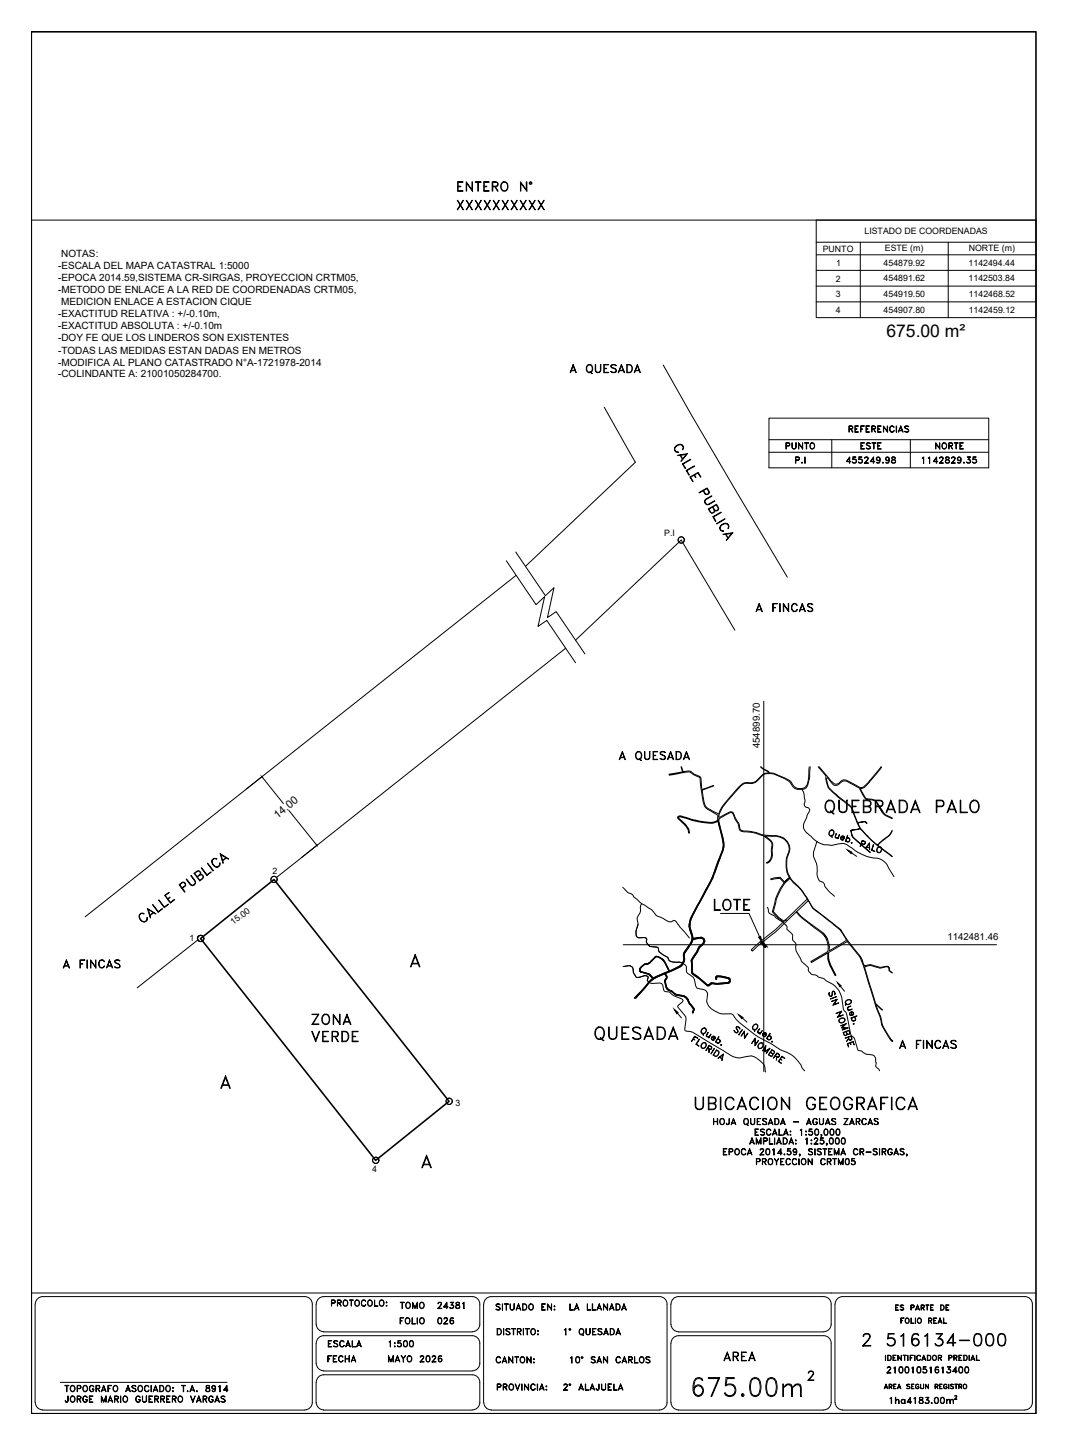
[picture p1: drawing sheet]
<svg xmlns="http://www.w3.org/2000/svg" width="340mm" height="460mm" viewBox="0 0 340 460" stroke-linecap="round" stroke-linejoin="round" font-family="sans-serif">
<!-- layer: LP -->
<path d="M211.2 116.2l8.9 15.8 30.6 51.7M192.4 129.6l9.9 17.6-35 33.1M164.3 183.2l-137.2 108.7M180.1 206.3l-92.1 73.1M234 200.6l-17.1-28.7-33.6 31.9M63 299.2l-19.3 15.3" fill="none" stroke="#000" stroke-width=".32"/>
<!-- layer: Calles -->
<g fill="none" stroke="#000" stroke-width=".32">
<circle cx="216.9" cy="171.9" r="1"/>
<circle cx="216.9" cy="171.9" r=".98"/>
<circle cx="63.9" cy="298.8" r="1"/>
<circle cx="63.9" cy="298.8" r=".98"/>
</g>
<!-- layer: MACHOTE$0$4 -->
<path d="M10 70.1h319.9M10 411.6h319.9" fill="none" stroke="#000" stroke-width=".32"/>
<path d="M10 10.1h319.9v440h-319.9z" fill="none" stroke="#000" stroke-width=".51"/>
<!-- layer: TEX -->
<g fill="none" stroke="#000" stroke-width=".32">
<path d="M158.3 422.9h.7a1.11 1.11 0 0 1 .7 1.1 1.11 1.11 0 0 1-.7 1h-.7zM158.4 423.1a.97 .97 0 0 1 1.1 .5 .97 .97 0 0 1-.2 1.2h-.9zM160.3 422.9l.1 2.1zM161.1 423.3a.81 .81 0 0 1 1.3 0l-.5-.2-.7 .2 .1 .3 1 .6 .1 .5-.2 .1a.81 .81 0 0 1-1.1-.1l.4 .1 .8-.1-.1-.5-1-.6zM162.9 422.9l1.2 .2zM163.4 423.1v1.9l.2-1.9M164.8 423.9l.9-.1 .2-.5-.4-.2h-.7l-.1 1.9v-2.1l1.2 .2v.7l-1.1 .2M165.3 424l.6 1-.5-1M166.6 422.9l.1 2.1zM167.3 422.9l1.2 .2zM167.8 423.1v1.9l.2-1.9M169.2 423.3l.2-.2a.92 .92 0 0 1 1.1 .9 .92 .92 0 0 1-1.1 .8l-.4-.6z"/>
<path d="M169.4 423.1a.86 .86 0 0 1 1.1 .9 .86 .86 0 0 1-1.1 .8l-.3-.6zM171.2 423.7l.3 .1zM171.3 423.7l.1 .1zM171.3 424.7l.1 .3zM171.3 424.8h.1M179.7 423.3l.5-.4v2.1l-.1-1.9zM184.6 423.3l.4-.4a.97 .97 0 0 1 1 1.1 .97 .97 0 0 1-1.2 .8l-.4-.6zM184.8 423.1h.2a.87 .87 0 0 1 .8 1 .87 .87 0 0 1-1 .7l-.3-.6zM185.2 424.7l.6 .5zM186.6 422.9l.2 1.8 .3 .1h.5l.2-.4 .1-1.5v1.5l-.3 .4-.5 .2-.4-.3zM188.7 422.9h1.1l-1 .2v1.7l1 .2h-1.1zM188.8 423.9h.6l-.6 .1"/>
<path d="M190.6 423.1a.81 .81 0 0 1 1.1 .2l-.4-.2-.8 .2 .1 .3 1 .6 .1 .5a.81 .81 0 0 1-1.3 0l.5 .1 .7-.1-.1-.6-1-.5-.1-.3zM192.4 424.5h1.1M192.5 424.4h.9M193 422.9l.7 2.1-.7-1.7-.8 1.7zM194.3 422.9a1.09 1.09 0 0 1 1.3 .6 1.09 1.09 0 0 1-.3 1.3l-1 .2zM194.4 423.1h.5a.96 .96 0 0 1 .7 .9 .96 .96 0 0 1-.7 .8h-.5zM196.3 424.5h1.1M196.4 424.4h1M196.9 422.9l.7 2.1-.7-1.7-.8 1.7zM19.2 440.1h53.1M158.3 440.6h.9l.4 .4-.2 .5-1 .1 .8-.1 .2-.3-.2-.5h-.8v1.9zM160.2 440.6l1.1 .1 .2 .3-.2 .5-1 .1 .7-.1 .4-.3-.1-.4-1-.1v1.9z"/>
<path d="M160.8 441.6l.7 1-.6-1M162.2 440.8a.88 .88 0 0 1 1.4 .8 .88 .88 0 0 1-1.4 .7l-.1-.5zM162.4 440.8a.63 .63 0 0 1 .7-.1 .63 .63 0 0 1 .3 .7 .82 .82 0 0 1-.7 1.1l-.6-.7zM164 440.6l.8 1.7 .7-1.7-.7 2zM166.1 440.6l.1 2zM167 440.6l1.2 1.7 .1-1.7v2l-1.2-1.8-.1 1.8zM169.2 440.8l.7-.2 .5 .4a.7 .7 0 0 0-.8-.3 .7 .7 0 0 0-.5 .7v.4a.7 .7 0 0 0 .5 .7 .7 .7 0 0 0 .8-.4 .87 .87 0 0 1-1.3 .3 .87 .87 0 0 1 0-1.4zM171.1 440.6l.1 2zM172 442.1h1.1M172 442h1M172.5 440.6l.8 2-.8-1.8-.7 1.8zM173.9 442.4l.2 .1z"/>
<path d="M173.9 441.2l.2 .3zM173.9 441.4h.1M281.7 441.8h.8M281.7 441.7h.7M282.1 440.7l.6 1.4-.6-1.3-.5 1.3zM283.2 441.4l.7-.1v-.5l-.7-.1-.1 1.4v-1.4l.9 .1-.1 .6h-.7M283.5 441.4l.5 .7zM284.6 442.1v-1.4h.8h-.9v1.4M284.6 441.4h.5h-.5M285.9 441.8h.9M285.9 441.7h.8M286.3 440.7l.6 1.4-.6-1.3-.5 1.3z"/>
<path d="M288.7 440.8l.4-.1 .7 .1h-1l.1 .4 .8 .3 .1 .4-.4 .2-.7-.2a.47 .47 0 0 0 .6 .2 .47 .47 0 0 0 .3-.6l-.8-.3zM290.3 442.1v-1.4h.8h-.8v1.4M290.3 441.4h.5h-.5M291.7 440.8l.5-.1 .4 .3a.59 .59 0 0 0-.8-.1 .59 .59 0 0 0-.1 .8 .59 .59 0 0 0 .8 .1v-.3h-.3h.4a.58 .58 0 0 1-.7 .6 .58 .58 0 0 1-.4-.9zM293.1 440.7l.1 1 .4 .4 .5-.4v-1v1l-.2 .4-.7-.2zM294.7 440.7l.9 1.2 .1-1.2v1.4l-.9-1.3-.1 1.3zM297.8 441.4l.7-.1 .1-.4-.8-.2v1.4v-1.4l.8 .1v.5l-.8 .1M298.2 441.4l.5 .7-.4-.7M299.3 440.7h.7h-.8v1.4M299.3 441.4h.4h-.4M300.6 440.8l.6-.1 .4 .3a.58 .58 0 0 0-.8-.2 .58 .58 0 0 0-.3 .7 .48 .48 0 0 0 .5 .6 .48 .48 0 0 0 .5-.6h-.3h.4a.58 .58 0 0 1-.8 .6 .58 .58 0 0 1-.3-.9zM302.1 440.7v1.4z"/>
<path d="M302.6 440.8l.4-.1 .6 .1h-.9l.1 .4 .7 .3v.6l-.9-.2h.9v-.4l-.7-.3zM304 440.7h.9zM304.4 440.7v1.4l.1-1.4M305.4 441.4l.7-.1v-.5l-.7-.1-.1 1.4v-1.4l.9 .1-.1 .6h-.7M305.8 441.4l.5 .7-.5-.7"/>
<circle cx="181.5" cy="423.2" r=".29"/>
<circle cx="181.5" cy="423.2" r=".16"/>
<circle cx="307.2" cy="441.3" r=".62"/>
<circle cx="307.3" cy="441.3" r=".7"/>
</g>
<!-- layer: MARCO-INTERNO -->
<g fill="none" stroke="#000" stroke-width=".32">
<path d="M11.2 415.2v31.3M11.2 415.2l.6-1.5 .8-.7 1-.2h83.4a2.38 2.38 0 0 1 2.4 2.4M99.4 415.2v31.3M100.6 415.2v6.4M100.7 415.2l.3-1.1 .6-.8 1.5-.5h47.3a2.38 2.38 0 0 1 2.4 2.4M152.8 415.2l-.1 6.9-.8 1.3-1.5 .6h-47.3l-1.5-.6-.6-.8-.3-1M154 415.2v31.3M154.1 415.2l.2-1.1 .6-.8 1.5-.5h53.6a2.38 2.38 0 0 1 2.4 2.4M212.4 415.2v31.3M213.6 415.2v6.4M262.3 412.8h-46.2l-1.5 .5-.7 .8-.2 1.1M262.3 412.8l1 .2 .8 .7 .6 1.5"/>
<path d="M264.7 415.2l-.1 6.9-.8 1.3-1.5 .6M265.9 415.2v31.3M268.3 412.8h58M268.3 412.8l-1 .2-.8 .7-.6 1.5M326.4 412.8l1 .2 .8 .7 .5 1.5M328.7 415.2v31.3M100.6 427.6v6.5M100.7 427.6l.3-1 .6-.9 1.5-.5h47.3a2.38 2.38 0 0 1 2.4 2.4l-.1 7-.8 1.3-1.5 .5M100.7 434l.3 1.1 .6 .8 1.5 .5M103.1 436.5h47.3M213.6 427.6v18.9M213.7 421.6l.2 1 .7 .8 1.5 .6h46.2"/>
<path d="M262.3 425.2h-46.2l-1.5 .5-.7 .9-.2 1M262.3 425.2l1 .3 .8 .6 .6 1.5v18.9M11.2 446.5l.3 1 .6 .8 1.5 .5M13.6 448.9h83.4M99.4 446.5l-.2 1-.7 .8-1.4 .5M100.6 440.1v6.4M100.7 440.1l.3-1.1 .6-.8 1.5-.5h47.3a2.38 2.38 0 0 1 2.4 2.4v6.4M100.7 446.5l.3 1 .6 .8 1.5 .5M103.1 448.9h47.3M152.8 446.5l-.3 1-.6 .8-1.5 .5M154.1 446.5l.2 1 .6 .8 1.5 .5M156.4 448.9h53.6"/>
<path d="M212.4 446.5l-.2 1-.7 .8-1.5 .5M213.7 446.5l.2 1 .7 .8 1.5 .5M216 448.9h46.3M264.7 446.5l-.6 1.5-.8 .6-1 .2M265.9 446.5l.6 1.5 .8 .6 1 .2M268.3 448.9h58M328.7 446.5l-.5 1.5-.8 .6-1 .2"/>
</g>
<!-- layer: Datos -->
<g fill="none" stroke="#000" stroke-width=".32">
<path d="M285.2 415.4h.9l-.9 .1v1.5l.9 .1h-.9zM285.2 416.2h.6l-.6 .1M286.6 415.6l.4-.2 .8 .2h-1.1l.3 .5 .7 .4-.1 .5-.6 .1-.4-.3 .4 .2 .7-.2-.2-.4-.8-.4zM286.8 419.6h1l-.8 .1v1.6zM290.1 419.6l.1 1.6 .9 .1h-1zM290.1 416.2l.9-.1v-.5l-.9-.1v1.6v-1.7l.9 .2v.6l-.9 .1M291.5 419.6v1.7zM291.7 416.7h.9M291.7 416.7h.8M292.2 415.4l.6 1.7-.6-1.5-.7 1.5zM293.4 416.2l.8-.1v-.5l-.8-.1-.1 1.6v-1.7l1 .2-.1 .6-.8 .1M293.8 416.3l.5 .8-.5-.8"/>
<path d="M294.8 415.4l1 .1zM295.2 415.5v1.6l.1-1.6M296.3 415.4h.9l-.8 .1v1.5l.8 .1h-.9zM296.4 416.2h.5l-.5 .1M299.3 419.6l.7 1.7-.7-1.5-.7 1.5zM299.5 415.4h.6a.87 .87 0 0 1 .6 .9 .87 .87 0 0 1-.6 .8h-.6zM299.6 415.5h.5a.86 .86 0 0 1 0 1.5h-.5M300.4 419.6l.1 1.6 .9 .1h-1zM301.2 415.4h1l-.9 .1v1.5l.9 .1h-1zM301.3 416.2h.5l-.5 .1M281.9 431.4l.1 1.7zM282.6 431.4h.6a.87 .87 0 0 1 .6 .9 .87 .87 0 0 1-.6 .8h-.6z"/>
<path d="M282.8 431.5a.79 .79 0 0 1 .9 .8 .79 .79 0 0 1-.9 .7zM284.4 431.4v1.7M284.4 432.2h.5l-.5 .1M284.4 431.5v1.5M285.9 431.4l1.1 1.5v-1.5v1.7l-1-1.5-.1 1.5zM287 420.4h.4l-.4 .1M288 431.5v1.6l.1-1.6M289.1 431.4v1.7zM289.8 431.4h1l-.9 .1v1.6zM289.9 432.2h.5l-.5 .1M291.3 431.4v1.7zM292 431.6l.7-.2 .4 .4-.2-.2a.71 .71 0 0 0-1 .7 .71 .71 0 0 0 1 .6l.2-.2v.2a.81 .81 0 0 1-1.2-.1 .81 .81 0 0 1 .1-1.2z"/>
<path d="M294.1 431.4l.7 1.7-.7-1.5-.6 1.5zM295.3 431.4h.5a.87 .87 0 0 1 .6 .9 .87 .87 0 0 1-.6 .8h-.5zM295.4 431.5a.79 .79 0 0 1 1 .8 .79 .79 0 0 1-1 .7zM295.8 420.4l.7-.1 .2-.4-.9-.2-.1 1.6v-1.7l1 .2v.5l-.9 .2M296.2 420.5l.5 .8-.5-.8M297.4 421.2v-1.5l.9-.1h-1v1.7M297.4 420.4h.5l-.5 .1M298.8 432.2l.9-.1v-.5l-.9-.1v1.6v-1.7l.9 .1 .1 .3-.1 .4-.9 .1M298.8 420.9h1M298.9 420.8h.8M299.3 432.3l.5 .8-.5-.8M302.2 432.2h.6l.3-.4-.3-.3h-.6l-.1 1.6v-1.7l1 .2v.5l-.9 .2"/>
<path d="M303.8 432.2l.8-.1v-.5l-.8-.1-.1 1.6v-1.7l1 .2-.1 .6-.8 .1M304.2 432.3l.5 .8zM305.3 431.4v1.7M305.4 432.2h.5l-.5 .1M305.4 431.5v1.5M306.9 431.4h.6a.91 .91 0 0 1 .5 .9 .91 .91 0 0 1-.5 .8h-.6zM307 431.5a.85 .85 0 0 1 .9 .4 .85 .85 0 0 1-.1 1l-.8 .1zM308.5 431.4l.2 1.7zM309.8 431.4l.7 1.7-.7-1.5-.7 1.5zM310.9 431.4l.1 1.6 .9 .1h-1z"/>
<circle cx="288.9" cy="420.4" r=".79"/>
<circle cx="288.9" cy="420.4" r=".7"/>
<circle cx="292.7" cy="420.4" r=".79"/>
<circle cx="292.8" cy="420.4" r=".7"/>
<circle cx="297.6" cy="432.2" r=".77"/>
<circle cx="297.6" cy="432.2" r=".71"/>
</g>
<!-- layer: 1 -->
<g fill="none" stroke="#000" stroke-width=".32">
<path d="M161.2 178.5l9.5 14 2.7-2.5-2.1 9.4 2.8-1.9 9.2 13.5M164.2 175.7l9.5 13.9 2.7-2.5-2.1 9.5 2.8-1.9 9.1 13.5M83.5 247.2l-5 4M83.5 247.4l6.7 8.4M91.9 258l8.9 11M227.3 258.7l1.4 .9M227.3 258.4l1.6 .7M229.7 257.3l-.3 .5M235.3 250.8l-.1 .2M273.9 251.2v.1M276.7 249.1l-.1 .2M277 248.4l-.2 .3"/>
<path d="M101 269l-5 4M245.6 272.9l-.3 .7"/>
</g>
<!-- layer: 2 -->
<g fill="none" stroke="#000" stroke-width=".32">
<path d="M215.3 141.9a1.22 1.22 0 0 1 1.7-.4 1.22 1.22 0 0 1 .4 1.7 1.04 1.04 0 0 0-.1-1.3 1.04 1.04 0 0 0-1.3-.2 1.29 1.29 0 0 0-.9 2l.9 .3a1.11 1.11 0 0 1-1.2-.8 1.11 1.11 0 0 1 .5-1.3zM215.8 144.9l3.1-.5-2 2.5 1.7-2.2zM216.5 144.9l.9 1.4M216.7 144.9l.7 1.2M217.3 147.7l2.6-1.5-2.4 1.5 .8 1.4-.1 .1zM218.5 149.8l2.6-1.5-2.4 1.5 .8 1.4zM219.7 151.9l2.6-1.5 .9 1.5-.9-1.3-2.4 1.3 .7 1.5zM221.2 151.2l.4 .8-.6-.7M224 156.2l.6 1a.77 .77 0 0 0 1.1-.3l-.6-1.4-2.5 1.3 2.6-1.5 .6 1.1a.8 .8 0 0 1-.3 1 .8 .8 0 0 1-1-.1l-.6-1.1M224.7 158.9l1.9-1.1-1.8 1.2a.87 .87 0 0 0-.2 1.1 .87 .87 0 0 0 1.1 .4l1.8-1.1-1.8 1.2a1.01 1.01 0 0 1-1.2-.4 1.01 1.01 0 0 1 .2-1.3zM227 161.4l.8 1.1 .9-.4-.6-1.4-2.4 1.4 .9 1.2 .9-.5-.6-1.4M227 164.5l2.6-1.5-2.4 1.6 .8 1.4z"/>
<path d="M227.5 162.3a.79 .79 0 0 1-.1 .9 .79 .79 0 0 1-.9 .2l-.9-1.4 2.6-1.4 .5 .9a.78 .78 0 0 1-.2 1.1 .78 .78 0 0 1-1.1-.3M228.2 166.7l2.6-1.6zM229.7 167a1.27 1.27 0 0 1 1.6-.4 1.27 1.27 0 0 1 .7 1.4l-.2 .3a1.03 1.03 0 0 0-.1-1.3 1.03 1.03 0 0 0-1.3-.2 1.27 1.27 0 0 0-.8 2l.8 .3a1.11 1.11 0 0 1-1.2-.7 1.11 1.11 0 0 1 .5-1.4zM230.2 170.1l3.2-.5-2.1 2.4 1.7-2.2zM230.9 170l.9 1.5M231.1 170l.7 1.3M59.4 279.8l1.7 2a.87 .87 0 0 0 .9-.3 .87 .87 0 0 0 0-1l-1.2-1.7 1.4 1.6a1.01 1.01 0 0 1-.3 1.3 1.01 1.01 0 0 1-1.3 0zM62.7 279.1l1.1-1-.6-.8-1.2 .7 1.6 2.3 1.1-1.1-.3-.6-.3-.1-1.2 .7M63.6 278.5l.6-.2 .3 .2a.78 .78 0 0 1 0 1.2l-.9 .7-1.8-2.4 .9-.7a.8 .8 0 0 1 1 .2 .8 .8 0 0 1-.1 1.1M64.1 276.3l1.8 2.2 1.3-.8-1.4 1zM66 274.9l1.9 2.2-.1 .2zM67.6 273.6a1.1 1.1 0 0 1 1.5-.1 1.03 1.03 0 0 0-1.3 .2 1.03 1.03 0 0 0 0 1.3 1.24 1.24 0 0 0 2 .6l.2-.9a1.09 1.09 0 0 1-.6 1.3 1.09 1.09 0 0 1-1.3-.4l-.6-.9z"/>
<path d="M70.1 271.7l2.7 1.8-2.4-1.4 .6 2.8zM72 273l-1.1 .9M72.2 273.1l-1.4 1M44.5 291.1a1.04 1.04 0 0 1 1.4-.2h-.9a1.49 1.49 0 0 0-.5 1.6 1.49 1.49 0 0 0 1.3 1l.8-.5 .3-.9a1.11 1.11 0 0 1-.6 1.3 1.11 1.11 0 0 1-1.4-.3l-.6-1zM46.9 289.2l2.8 1.7-2.5-1.4 .7 2.8zM48.6 288l1.8 2.2 1.4-.9-1.4 1.1zM48.8 290.5l-1.1 .9M49 290.5l-1.4 1.1M50.5 286.5l1.8 2.3 1.4-.9-1.4 1.1zM52.5 285.1l1.3-1-1.2 1 1.7 2.2 1.3-.9-1.4 1.1zM53.4 286.2l.7-.6-.6 .6M58 282.7l1.1-1a.77 .77 0 0 0-1-.7l-.9 .7 1.7 2.2-.1 .2-1.8-2.4 1-.8 .5-.1 .6 .5v.5l-1.1 1"/>
<path d="M131.1 306.9h2.3M131.3 306.7h1.9M132.2 303.8l1.5 4h-.2l-1.3-3.4-1.3 3.4h-.2zM70.7 345.5h2.3M70.9 345.3h1.9M71.8 342.5l1.5 4h-.1l-1.4-3.4-1.3 3.4h-.2zM134.7 370.8h2.3M134.9 370.6h1.9M135.8 367.8l1.6 4h-.2l-1.4-3.5-1.3 3.5h-.2z"/>
</g>
<!-- layer: 1 -->
<path d="M83.4 247.3l.1 .1zM100.8 269l.1 .1z" fill="#000" stroke="#000" stroke-width=".32"/>
<!-- layer: 0 -->
<g fill="none" stroke="#000" stroke-width=".32">
<path d="M243.2 223.2v118M264.1 264.7a.84 .84 0 0 1 1.3-.4 .84 .84 0 0 1 0 1.3 .84 .84 0 0 1-1.2 .4 .84 .84 0 0 1-.1-1.3zM264.4 264.5l.6-.2a.87 .87 0 0 1 .4 1.2 .87 .87 0 0 1-1.2 .3 1.06 1.06 0 0 1 .2-1.3zM264.6 265.9l.4 .6zM266.3 265.3l-.3 1.2 .4 .2 .5-.1-.4 .2-.6-.3zM267.2 265.7l-.4 1.3zM267.8 266.5l.9 .4 .1-.4a.57 .57 0 0 0-1 .1 .57 .57 0 0 0 .7 .8l.2-.1a.64 .64 0 0 1-1-.1 .64 .64 0 0 1 .3-1 .64 .64 0 0 1 .9 .5l-.1 .3-1-.4M269.6 266.9a.65 .65 0 0 1 1 .2 .65 .65 0 0 1-.4 .9 .65 .65 0 0 1-.8-.4l.3 .3a.58 .58 0 0 0 .8-.4 .58 .58 0 0 0-.4-.7zM269.9 265.9l-.7 1.9zM271 268.3l.2-.1 .1 .2zM271.1 268.3h.1M274.3 268.5l1 .2 .2-.6-.9-.4-.7 1.8 .6-1.9 1 .4 .1 .3-.4 .5-.9-.2"/>
<path d="M275.8 269.6l1.1 .4M276 269.6l.9 .3M276.9 268.4v2.1l-.1-1.9-1.3 1.4zM278.1 268.8l-.5 1.9 1 .3-1.1-.3zM279.5 269.8a.72 .72 0 0 1 1-.2 .72 .72 0 0 1 .2 .9l-.1 .5a.77 .77 0 0 1-1 .5 .77 .77 0 0 1-.5-1zM279.6 269.8l.2-.2 .8 .2 .1 .7-.7 .9-.7-.2v-.7zM198.4 300.8h118.9M264 316l.2 .9 .3 .2 .4-.3 .3-1.2 .6 .2 .1 .7-.1 .3-.1-.9-.3-.3-.4 .2-.1 1.2-.4 .3-.6-.7zM264.5 318l1.9-.7zM264.7 318.8l1.9-.7-1.2 1.7 1.7-.5-1.9 .7 1.2-1.7zM269.2 318.7a.97 .97 0 0 1 1.1-.5 .97 .97 0 0 1 .8 .9 .96 .96 0 0 1-1 .7 .96 .96 0 0 1-.9-.8zM269.4 318.7l.3-.2a.83 .83 0 0 1 1.3 .3 .89 .89 0 0 1-.8 .9 .89 .89 0 0 1-1-.8z"/>
<path d="M269.5 319.4l-.3 .7zM220.8 330.7l.4 .4-.5-.3M221.2 329.8l1 .7-1-.5-1 1.6zM222.6 330.8l-.9 1.7 .9 .6-1-.6zM223.5 327.6a.83 .83 0 0 1 1.3-.1 .83 .83 0 0 1-.2 1.3 .77 .77 0 0 1-1.1 .3 .77 .77 0 0 1-.2-1.1zM223.5 332.3a.77 .77 0 0 1 1.1-.3 .77 .77 0 0 1 .3 1l-.3 .5a.83 .83 0 0 1-1.3 0 .83 .83 0 0 1 .2-1.2zM223.6 327.6l.9-.2a.88 .88 0 0 1 .1 1.3 .88 .88 0 0 1-1.3 0zM223.6 332.3l.2-.2a.67 .67 0 0 1 .9 .1 .67 .67 0 0 1 0 .8 .75 .75 0 0 1-.6 .7 .75 .75 0 0 1-.8-.4zM223.8 328.8l.2 .7zM225.4 328.6l-.4 1.1 .3 .3h.6l-.7 .1-.3-.3zM225.7 333.9l.1 1.2v-1.1M225.8 332.8l.8 .6-.1 .6h-.6l-.5-.3 .5 .3 .5-.1 .2-.4-.8-.6-1.1 1.5z"/>
<path d="M226.3 329.2l-.7 1.2zM226.8 330.2l.8 .5 .1-.4a.54 .54 0 0 0-.7-.3 .54 .54 0 0 0-.3 .7 .54 .54 0 0 0 .7 .3 .62 .62 0 0 1-.9-.4 .62 .62 0 0 1 .7-.8l.6 .4-.2 .6-.9-.6M227.4 333.8l-1 1.7zM228.2 334.2a1.07 1.07 0 0 1 .7 1.2 1.07 1.07 0 0 1-.9 .9l-.9-.4zM228.2 334.4l.5 .3a.98 .98 0 0 1 0 1 .98 .98 0 0 1-1 .5l-.5-.3zM228.5 330.9a.65 .65 0 0 1 .8 .4 .65 .65 0 0 1-.5 .8 .65 .65 0 0 1-.8-.6l.3 .4a.57 .57 0 0 0 .9-.1 .57 .57 0 0 0-.3-.9zM228.6 336.9l1.7-1.3-.4 2.1 .3-1.9zM228.9 330l-1 1.8zM229 336.6l1 .5M229.2 336.5l.8 .5M229.5 332.6l.2-.1 .1 .2-.2 .1zM229.6 332.6l.1 .2z"/>
<path d="M234.5 326.9h.6l.5 .4v.3l-.6-.6-.5 .1 .5 1a.46 .46 0 0 1 0 .5 .46 .46 0 0 1-.4 .2l-.7-.3-.2-.5 .6 .7h.5l.2-.4-.6-1.1zM236.3 327.8l-1.1 1.6zM237 328.2l.1 2.2 1.1-1.4-1.2 1.6v-2.1l-1 1.3zM240 326.4a.81 .81 0 0 1 1.2-.1 .81 .81 0 0 1-.2 1.3 .82 .82 0 0 1-1.3 0 .82 .82 0 0 1 .3-1.2zM240 326.4a.64 .64 0 0 1 .9-.2 .64 .64 0 0 1 .2 .9 .82 .82 0 0 1-1.3 .5l-.1-.5zM240.2 327.6l.1 .7zM240.5 330.5v2.1l1.1-1.4-1.2 1.7-.1-2.1-1 1.4zM241.7 332.3a.76 .76 0 0 1 1-.3 .76 .76 0 0 1 .3 1.1l-.3 .4a.84 .84 0 0 1-1.3 0 .84 .84 0 0 1 .3-1.2zM241.7 332.3a.69 .69 0 0 1 1-.2 .69 .69 0 0 1 .2 1 .96 .96 0 0 1-1.2 .6l-.1-.1a.94 .94 0 0 1 .1-1.3zM241.8 327.5l-.4 1 .2 .3h.6l-.5 .2-.5-.4zM242.7 328.1l-.7 1.1zM243.1 329l.7 .5 .2-.3a.57 .57 0 0 0-1-.1 .57 .57 0 0 0 .5 .9l.1-.2a.6 .6 0 0 1-.9-.2 .6 .6 0 0 1 .6-.8l.7 .1-.1 .8-.9-.6"/>
<path d="M243.9 332.8l-.3 1.9 1.6-1-1.2 1.7 .9-1.4-1.4 .9 .2-1.6-.9 1.2zM244.7 329.8a.66 .66 0 0 1 .9 .5 .66 .66 0 0 1-.6 .8 .66 .66 0 0 1-.7-.7l.2 .4a.58 .58 0 0 0 .9-.1 .58 .58 0 0 0-.2-.9zM245.2 329l-1 1.7zM245.4 335l.8 .4 .4-.5-.8-.6-1 1.5 .6 .3h.5l.2-.4-.8-.6M245.7 331.5l.3 .1-.2 .2zM245.8 331.6h.1M245.9 335.4l.2 .5-.5 .4-.9-.5 1.1-1.6 .8 .6-.2 .6h-.5M247 336.1l.8 .4 .4-.6-.8-.6-1.1 1.6 1.1-1.7 .8 .7-.4 .7-.9-.5M247.3 336.4l-.1 1.1 .1-1M248.5 337.1l.4 .4-.4-.3M249 336.3l.9 .6-.9-.5-1 1.5 .8 .6-1-.6zM266.2 322.6l1.8-.7-1.1 1.8 1.6-.5-1.9 .7 1.2-1.8z"/>
<path d="M267.2 324.6a.93 .93 0 0 1 1.2-.6 .93 .93 0 0 1 .6 1.1 1.02 1.02 0 0 1-1.1 .6 1.02 1.02 0 0 1-.8-.9zM267.4 324.5l.3-.2a.83 .83 0 0 1 1.3 .3 .89 .89 0 0 1-.8 .9 .89 .89 0 0 1-1-.7zM267.7 326.5l1.9-.7-1.4 1.4h1.9l-1.9 .7 1.4-.5-1.7-.2 1.2-1.1zM269.5 328.4l.4 .9 .6-.3-.2-.9-1.7 .6 .4 .9 .6-.3-.2-.8M269.7 329v.5l-.8 .2-.4-1 1.8-.7 .3 1-.5 .3-.5-.2M269.8 320.8l1.2-.5-1.1 .5 .5 .7-.5-.2zM269.8 332.3l1.9-.7 .3 1-.4-.9-1.7 .6 .3 1zM270.1 321.7l1.2-.5zM270.1 330.2l.5 .9 .6-.3-.2-.9-1.9 .6 1.9-.7 .2 1.1-.4 .3-.4-.1-.3-.9M270.2 330.7l-.6 .9 .7-.9M270.8 331.9l.2 .6-.3-.5M271 324.1l1.9-.7z"/>
<path d="M271.1 322.2l.3 .9 .3-.2a.57 .57 0 0 0-.7-.6 .57 .57 0 0 0-.2 .9l.2 .2a.61 .61 0 0 1-.5-.8 .61 .61 0 0 1 .9-.4 .61 .61 0 0 1 .2 .9l-.3 .1-.3-.9M271.3 324.1l-.1 .4a.58 .58 0 0 0 .8 .4 .58 .58 0 0 0 .3-.8l-.3-.3a.65 .65 0 0 1 .4 .9 .65 .65 0 0 1-.9 .3 .65 .65 0 0 1-.2-.9zM271.7 325.8l.2 .3zM271.8 325.9h.1M240.4 359.4v2h1.2l-1.1-.1v-1.8M242.1 359.7l.5-.3 .9 .3-.5-.2-.7 .2v.4l1.1 .5-.1 .7-.7 .1-.5-.2 .5 .1 .8-.1-.1-.6-1-.4zM244.2 359.7l.8-.3 .5 .5a.7 .7 0 0 0-.8-.4 .7 .7 0 0 0-.5 .7v.4a.7 .7 0 0 0 .5 .7 .7 .7 0 0 0 .8-.3 .87 .87 0 0 1-1.3 .2 .87 .87 0 0 1 0-1.3zM246.7 359.4l.8 2-.8-1.7-.8 1.7zM248 359.4l.2 1.9 1 .1h-1.2zM250.3 359.4l.7 2-.7-1.7-.8 1.7zM254.8 359.8l.5-.4v2l-.1-1.8zM257.7 359.4h.9l-.9 .1v.7a.7 .7 0 0 1 1 .1 .7 .7 0 0 1-.2 1 .7 .7 0 0 1-1-.3l.2 .2a.65 .65 0 0 0 1-.2"/>
<path d="M259.7 359.5a.99 .99 0 0 1 1.1 .7 .99 .99 0 0 1-.6 1.2h-.2a1.3 1.3 0 0 1-.3-1.9zM259.8 359.5l-.3 .8 .3 1M260.4 359.5l.2 .8-.2 1M262.6 359.5l.5-.1a1.12 1.12 0 0 1 0 2l-.5-.1-.3-.7zM262.7 359.5l-.3 .8 .3 1M263.3 359.5l.3 .8-.3 1M264.5 359.5l.5-.1a1.12 1.12 0 0 1 0 2l-.5-.1-.3-.7zM264.6 359.5l-.2 .8 .2 1M265.2 359.5l.3 .8-.3 1M266.4 359.5l.5-.1a1.12 1.12 0 0 1 0 2l-.5-.1-.3-.7zM266.5 359.5l-.2 .8 .2 1M267.1 359.5l.3 .8-.3 1"/>
<path d="M230.3 365.7h1.2l-1.1 .1v1.8l1.1 .1h-1.2zM230.4 366.6h.6l-.6 .1M232.2 366.6h1l.1-.6-.3-.2h-.8v1.9v-2l1.1 .2v.7l-1.1 .1M234.1 366l.2-.2a.92 .92 0 0 1 1.2 .9 .92 .92 0 0 1-1.2 .9l-.4-.7zM234.3 365.9a.86 .86 0 0 1 1.1 .8 .86 .86 0 0 1-1.1 .8l-.2-.6zM236.2 366l.8-.3 .5 .5a.7 .7 0 0 0-.8-.4 .7 .7 0 0 0-.5 .6v.5a.7 .7 0 0 0 .5 .7 .7 .7 0 0 0 .8-.4 .75 .75 0 0 1-.9 .5 .75 .75 0 0 1-.6-.8zM238.7 365.7l.8 2-.8-1.7-.8 1.7zM238.9 363.8h1.1M239.5 362.2l.7 2.1-.7-1.8-.8 1.8zM240.8 362.2l.8 1.7 .7-1.7v2.1v-1.6l-.7 1.6-.7-1.6-.1 1.6zM242.1 367.6l1.2 .1h-1.4l1.2-1.5-.1-.3h-.7l-.2 .3v-.3l.7-.2 .4 .5-1.1 1.5M243.2 363.2l1-.1v-.7h-1l-.1 1.9v-2.1h.9l.3 .4-.3 .7h-.8"/>
<path d="M244.1 365.8a.6 .6 0 0 1 .9 .2v1.3a.61 .61 0 0 1-.5 .4 .61 .61 0 0 1-.6-.4zM244.1 365.9h.8M244.2 365.8l-.3 .8 .3 1M244.8 365.8l.2 .8-.2 1M245 362.2l.1 1.9 1 .2h-1.1zM246 366l.5-.3v2l-.1-1.8zM246.6 362.2l.1 2.1zM247.5 363.8h1.1M247.7 367.1l1.3 .1h-1.3l1-1.5v2l-.1-1.7-.9 1.2M248 362.2l.8 2.1-.8-1.8-.7 1.8zM249.4 362.2h.7a1.11 1.11 0 0 1 .6 1 1.11 1.11 0 0 1-.6 1.1h-.7zM249.5 362.4a.97 .97 0 0 1 1.1 .5 .97 .97 0 0 1-.3 1.2h-.8z"/>
<path d="M250.7 366.6l.1-.9h.9l-.8 .1-.1 .6a.71 .71 0 0 1 1 .2 .71 .71 0 0 1-.2 1 .71 .71 0 0 1-1-.3h.1M251.4 363.8h1.1M251.6 361.2l.2 .1zM251.7 361.2l.1 .1zM252 362.2l.7 2.1-.7-1.8-.8 1.8zM252.6 366.2l.4-.4 .6 .4M253 365.8l-.4 .4 .4 .6M253.2 365.8a1.25 1.25 0 0 1 .2 1.8M253.3 363l.3 .1zM253.4 363l.1 .1zM253.4 363.9l.1 .4zM253.4 364.1h.1"/>
<path d="M253.6 366.6a.62 .62 0 0 1-.9 .2 .62 .62 0 0 1 0-1 .62 .62 0 0 1 .9 .2l.1 .4a.98 .98 0 0 1-.7 1.3l-.4-.3 .2 .2M256.5 361.2l.3 .1zM256.5 362.6l.5-.4v2.1l-.1-1.9zM256.6 361.2l.1 .1zM257.4 366l.2-.2a.81 .81 0 0 1 1.2 .2l-.5-.2-.7 .2v.4l1.1 .5 .1 .5a.81 .81 0 0 1-1.4 0l.5 .2 .8-.2-.2-.6-.9-.4zM257.6 361.2l.3 .1M258.3 363l.2 .1zM258.3 360.2l.4 .4-.1 .6-.3 .1M258.3 363l.1 .1zM258.3 363.9l.1 .4zM258.3 364.1h.1M259.3 364.1l1.2 .2h-1.3l1.2-1.5-.4-.4h-.5l-.1 .3-.1-.1 .4-.4h.3l.4 .2v.6l-1.1 1.3"/>
<path d="M259.5 365.7v2zM259.7 361.2h.7M260.2 366a.81 .81 0 0 1 1.4 0l-.6-.2-.7 .2 .1 .4 1 .5 .2 .5-.2 .2a.81 .81 0 0 1-1.2-.2l.5 .2 .7-.2v-.5l-1.1-.5zM261.2 363.9l.3 .2M261.5 361.2h.1M261.6 361.7l.1-.4h-.3l.1-.1 .2 .3-.3 .3M261.6 361.4l.1 .1M261.9 363l.4 .5v.4l-.4 .2M262 365.7l1.3 .1zM262.3 363.4a.75 .75 0 0 0-1.1-.3l.1-.9h1l-.9 .2-.1 .6a.71 .71 0 0 1 1 .1 .71 .71 0 0 1-.2 1.1 .71 .71 0 0 1-1-.3l.8 .2 .4-.3M262.6 365.8v1.9l.1-1.9M262.6 361.2h.8"/>
<path d="M263.2 364.1h.1M263.3 364.5l.1-.4h-.3l.1-.2 .2 .4-.3 .3M263.3 364.3h.1M263.9 367.6v-1.8l1.1-.1h-1.2v2M264.4 362.4a.62 .62 0 0 1 .9 .2v1.3a.62 .62 0 0 1-.6 .4 .62 .62 0 0 1-.5-.4l-.2-.8zM264.4 364.1h.7M264.4 362.4h.7M264.4 362.4l-.2 .7 .2 1M264.5 361.2h.8M265 362.4l.3 .7-.3 1M265.6 365.7l.8 1.7 .7-1.7v2v-1.5l-.7 1.5-.7-1.5-.1 1.5zM266.3 362.4a.62 .62 0 0 1 .9 .2v1.3a.62 .62 0 0 1-.6 .4 .62 .62 0 0 1-.5-.4l-.2-.8z"/>
<path d="M266.3 364.1h.7M266.3 362.4h.7M266.3 362.4l-.2 .7 .2 1M266.4 361.2h.8M266.9 362.4l.3 .7-.3 1M268.2 362.4a.62 .62 0 0 1 .9 .2v1.3a.62 .62 0 0 1-.6 .4 .62 .62 0 0 1-.5-.4l-.2-.8zM268.2 364.1h.7M268.2 362.4h.7M268.2 362.4l-.2 .7 .2 1M268.5 365.7l.7 2-.7-1.7-.8 1.7zM268.8 362.4l.3 .7-.3 1M271.9 366l.8-.3 .5 .5a.7 .7 0 0 0-.8-.4 .7 .7 0 0 0-.6 .6v.5a.7 .7 0 0 0 .6 .7 .7 .7 0 0 0 .8-.4 .75 .75 0 0 1-.9 .5 .75 .75 0 0 1-.6-.8z"/>
<path d="M273.9 366.6h1v-.7l-1-.1-.1 1.9v-2h.8l.5 .3-.2 .6-1 .1M275.7 366.7l1.7 .1zM278.2 365.8a.81 .81 0 0 1 1.1 .2l-.4-.2-.8 .2 .1 .4 1.1 .5v.5a.81 .81 0 0 1-1.3 0l.5 .2 .8-.2-.2-.6-1-.4-.1-.4zM280 365.7l.1 2zM281 366.6h.9v-.7l-.9-.1-.1 1.9v-2h.7l.5 .3-.2 .6-.9 .1M281.4 366.7l.7 1-.5-1M283.1 365.8l.6-.1 .4 .5a.7 .7 0 0 0-.8-.4 .7 .7 0 0 0-.5 .6v.5a.64 .64 0 0 0 .6 .7 .64 .64 0 0 0 .6-.7l-.3-.1h.4a.72 .72 0 0 1-.6 .9 .72 .72 0 0 1-.8-.8l.1-.7zM284.8 367.2h1.1M284.9 367.1h.9M285.4 365.7l.7 2-.7-1.7-.8 1.7zM286.8 365.8a.81 .81 0 0 1 1.1 .2l-.4-.2-.8 .2 .1 .4 1 .5 .1 .5a.81 .81 0 0 1-1.3 0l.5 .2 .7-.2-.1-.6-1-.4-.1-.4zM288.7 367.5h.1"/>
<path d="M288.8 367.9l-.1-.5 .2 .4-.3 .3M288.8 367.7l.1 .1"/>
<circle cx="87.3" cy="280" r="1"/>
<circle cx="87.3" cy="280" r=".98"/>
<circle cx="63.9" cy="298.8" r="1"/>
<circle cx="63.9" cy="298.8" r=".98"/>
<circle cx="143" cy="350.6" r="1"/>
<circle cx="143" cy="350.6" r=".98"/>
<circle cx="119.6" cy="369.4" r="1.02"/>
<circle cx="119.7" cy="369.4" r=".98"/>
</g>
<!-- layer: - -DC PAVIMENTOS -->
<g fill="#000" stroke="#000" stroke-width=".32">
<path d="M242.4 300.3l.6-.4 .2 .4zM242.4 300.3h.8l.8 1z"/>
<path d="M242.4 300.3l.9 1h.7zM243.3 301.3h.7l-.4 .4z"/>
</g>
<!-- layer: PARCELAS -->
<path d="M242.4 300.3l.6-.4 1 1.4-.4 .4z" fill="none" stroke="#000" stroke-width=".32"/>
<circle cx="250" cy="293" r=".25" fill="#000"/>
<!-- layer: SERVIDUMBRE -->
<path d="M245.3 279.9l1.1-.4 2-.2 1.5 1.5 1.4-1.4-1.4 1.4M251.5 279.7a13.4 13.4 0 0 0-4.5 7.9l-.7 2.6 1.8 2 1.6 1.1M245.6 280.1l2.7-.5 1.4 1.4a15.7 15.7 0 0 0-3 6.5l-.8 2.8 2 2.1 1.6 1.1" fill="none" stroke="#000" stroke-width=".32"/>
<!-- layer: AUTODIB_VIALES_5000 -->
<g fill="none" stroke="#000" stroke-width=".32">
<path d="M216.9 244.1l.5 1.7-4.4 .7 .1 .3 5.1-1a2.29 2.29 0 0 1 2.7 .9l2 .9 .4 3.7a10.9 10.9 0 0 0 1.6 6l2.4 1.4M217 244.1l.5 1.6 .7-.1a2.37 2.37 0 0 1 2.8 .9l2.1 .9 .4 4 3.8-1.4M227.3 250.2l-3.4 1.2-.3 .3 1 4.8 1 1 1.7 .9M228.6 260v1.1M228.7 259.6l-.1 1.5M229.4 257.8l-.5 1.3M235.2 251a27.9 27.9 0 0 0-6 7.9l-.3 1 .3 .3 2.7-1.5a1.15 1.15 0 0 1 1.9 .8l.5 1.2a6 6 0 0 1 1.4 3.4l1 .4a17.6 17.6 0 0 1 6.4 1.3l2.7 .2a4.8 4.8 0 0 1 5.7 4v.7a9 9 0 0 0 1 9.9 34.4 34.4 0 0 1 6.5 8.5l8.9 7.1a45 45 0 0 0 6 8.2l1.2 3 .4 .1 1.7-.4 2.8 .8 2.7-.3 .6 .7-.1 .7 .9 .7M242.2 244.1l2.4 1.6 .1 .3-.3 .1a3.2 3.2 0 0 0-2.8 1.7 3.6 3.6 0 0 1-4 1.3l-.9 .2-1.6 1.4-5.4 6.6M242.4 244.1l2.3 1.5 .2 .4 1.6 .2 1.4 .7a6.4 6.4 0 0 1 4.5 2.9 2.65 2.65 0 0 0 3 1.2 2.65 2.65 0 0 0 2-2.6l.3-4.3M258 244.1l-.1 1a10.6 10.6 0 0 1-1.3 5.8l-.6 .3a3.4 3.4 0 0 1-4.5-2.2 14.3 14.3 0 0 0-5.8-2.7h-1.3a2.98 2.98 0 0 0-2.6 1.6 4.5 4.5 0 0 1-4.6 1.5l-1.1 .6-.8 .8M260.5 244.1l2.5 3.1a6.4 6.4 0 0 0 3.1 5.9l4.3 3.4a2.03 2.03 0 0 1 1.1 1.7l1.4 3.7 1 1.8-2.9 .6a3.5 3.5 0 0 0 1.9 3.5l4.2 3.6 .1-.1-5-4.3a3.1 3.1 0 0 1-1.1-2.6l2.8-.6a49.8 49.8 0 0 0 10.2 9M260.8 244.1l3.8 4.5 1 .9 .8 .1 .7-.3a2.03 2.03 0 0 1 3.3-.5l3.6 1.9a1.67 1.67 0 0 0 1.7-.8l1.1-1.2"/>
<path d="M273.9 251.2v-.2l-2.4-1.3a3.7 3.7 0 0 0-2.8-1.1l-.7 .3-1.2 1-1 .1a5.2 5.2 0 0 1-2.3-2.4l-.3 .2a5.5 5.5 0 0 0 3.1 5.1l4.7 3.9 2.1 5.1 2.3-.4 .7 .6-.7-.5-2.3 .4a20 20 0 0 0 5.4 6.3l.9 .7 1.8-1.6a6 6 0 0 0 2.9-3.1M276.6 249.3a3.2 3.2 0 0 1-2.5 1.7l1.7 3.2a4.2 4.2 0 0 1 3.4 1.2l1.8 2.8M280.5 244.1l-3.5 4.3M280.5 244.6l-3.8 4.5M280.7 244.1l-.2 .3M228.6 261.1l-1.3 .6a25.2 25.2 0 0 1-10.5-2l-.9 .2-.1 .7 2.5 2.3 .8 1.4 .2 .9h.3a6.5 6.5 0 0 0-2.9-4.3l-.6-.5 .3-.4a39 39 0 0 0 9.9 2.1l2.4-.6 1.2 5a8.1 8.1 0 0 1-.8 6.6l-3.2 8.1M245.3 273.6l-.7 .7-.5 .2v.3a2.98 2.98 0 0 0 1.8-3.8v-.4a2.75 2.75 0 0 0-1.2-3.6l-1.1-.8h1.9a4.7 4.7 0 0 1 5.8 3.9v.6a9 9 0 0 0 3 11.7l2.9 4M245.6 272.9v-2.4a2.56 2.56 0 0 0-1-3.3 14 14 0 0 0-8.4-2.5l-.8-.8a7.2 7.2 0 0 0-1.5-3.6l-.7-1.4-.3-.2-3.3 1.6a1.26 1.26 0 0 0-.7 1.3l1.4 5.7a6.2 6.2 0 0 1-.6 4.8l-2.7 7.4-6.3 11.7-.9 2.1-.1 1.7 .9 3.6 2.7-.2 .8 .4 .3 .5-.1 .8-1.5 1.4-.7 1.7-1.7 2.3 .1 4 4.9 4.1 1.1-.7 1.5 .2 1.9-.1 2-.2 .4-.4v-.5l-.4-.4-2.4-.5-1.1-.1-.2 .3v.5h-.3v-.6l.4-.4 3.7 .5 .5 .7-.1 .8-.4 .3-3.5 .3-1.9-.2-.7 .6-.6 .1-5-3.9-.1-4.4 1.6-2.4 .6-1.5 1.8-1.9-.2-.6-.5-.4-1.4 .1-1.6 .4-.3 1.2-2.1 2.9-.2 .6 .1 1.8-.7 1.5-.7 .6-4.6 2 .4 1.6-.6 .7 .4 1.7 .5 1.1 1.2 .5 1.4 1.2 2.5 .4 1.1 .8 .7 1.7 1.4 1.5-.2 1.4-.3 .1v-.3l.3-1.1-1.2-1.3-1.2-2.2-.5-.3-2.9-.6-1.1-1-1.5-.8-.8-2.6 .6-1.4-.6-.8-3.3 1.4-1.2 .9-4.7 5.4M284.1 264.6a8.2 8.2 0 0 1-3.5 3.4l-1.1 1.1 4.6 3.5M225.8 281.3l-6 11.2-.4 2.4 .9 3.3v.9l-.3 1-2.3 3.3v2.2l-.3 .9-1 1.1-3.2 1.5-1.8-3.4-1.8-1.2h-.9l-1.9 2-1.6 .4-1.5 1.4 .1 1 2.9 1 1.1 1.3-5.8 6.2M253.6 290.4a34.4 34.4 0 0 0 7.1 5.9l1.8 1.6 .7 1.2 .5 1.7v2l-5.5 3.3 .2 .3 5.1-3 .1 1.9 .5 1.7 1.8 3.6 .3-.1-1.7-3.3-.6-1.7v-2.3l6-3.5 3 3.9a19 19 0 0 1 2.9 6.8l3.1 10 1.4 3.5 .5 2.5 2.4 4.1 1 1.1M257 286.2l-3.9 3.8a89 89 0 0 1-12.1 10.7l-1.8 1.7 .4 .4 1.8-1.7 5.9-4.7 10.1-9.7"/>
<path d="M257.2 286.5l.4 .6a9.7 9.7 0 0 0 4.3 4.4l5.8 4.8 1.8 2.9-.1 .3-5.3 3.1-.1-1.8-1-2.8-.9-1-3.7-2.6a18.4 18.4 0 0 1-4.7-4.2M204.2 307.9l1-.8 1.6-.4 2-2.1h.7l1.5 .9 1.9 3.7-4.4 1.9a.36 .36 0 0 1-.4 .3 .36 .36 0 0 1-.3-.3l-1.1-1.1-2.7-.7-.2-.8zM284.1 309.8l-1-.8v-.7l-.5-.6-2.6 .5-3.2-.8-1.5 .5 3.5 11.4 2.2 2.2M280.9 321.6l-2-1.8 .2 .6a17.4 17.4 0 0 1 1.8 5.8l2.5 4.3 .9 .9"/>
</g>
<!-- layer: AUTODIB_HIDRO_1000 -->
<path d="M203.1 294.4l-.5 1.8v1.3a.98 .98 0 0 0 1 1l2.1 .1 .2 .3-.1 1 .9 1.2 .3 .2 2.4 .3 .3 .4a1.39 1.39 0 0 0 1 1.6l1.3 .8a1.22 1.22 0 0 1 1 1.3l1.1 .5 2.2 .1 .9 .3M198.4 307.7l1.8-.3a1.31 1.31 0 0 1 1.4 1.3 3.3 3.3 0 0 0 1 2.4l.4 .1 2.2-.6 .7 .1 .5 .3-.3 1.1 .5 .5" fill="none" stroke="#000" stroke-width=".32"/>
<!-- layer: AUTODIB_HIDRO_5000 -->
<path d="M255.5 251.3l.5 1.2 .3 2.4a1.59 1.59 0 0 0 .4 2.1 1.05 1.05 0 0 1 1.1 .8 1.05 1.05 0 0 1-.5 1.2l-.9 2.1a3 3 0 0 0 1.2 4.6l2.5 2.2M284.7 279.1l-.5-.8a11.4 11.4 0 0 0-2.8-4.1l-2.1-1a12.3 12.3 0 0 1-6.1-1.8l-2.4-1.8a5.1 5.1 0 0 0-5.1-.6h-1.7a6.4 6.4 0 0 1-3.9-1.1l-1.1 3.5a3.2 3.2 0 0 0 .6 2.5l.6 1.8v2.8l.5 1.5 .4 .5a2.11 2.11 0 0 1 1.7 2l1.6 1.8 1.3 1M198.3 282.5l.6 .5a4.6 4.6 0 0 0 2.5 1.8l.4 .7 1.8 1.7 3.6 2.2 .7 .7a3.9 3.9 0 0 0 2.9 2.1l.9 .6a2.25 2.25 0 0 0 3 .2l.7 .5 1.2 1.7 2.9 3.4M204.3 287.7l-.3 .7a5 5 0 0 1-1.1 3.9l.3 1.9-.6 2v1.3a.98 .98 0 0 0 1 1l2.1 .1 .2 .3-.1 1 .9 1.2 .3 .2 2.4 .3 .3 .4a1.39 1.39 0 0 0 1 1.6l1.3 .8a1.22 1.22 0 0 1 1 1.3l1.1 .5 2.2 .1 .9 .3M244.3 288.8l.6 1.9 1.7 .9 .5 .6 2.7 1.9 .8 1v.8l1.7 1.6 .1 1.8 1.1 1.3-.1 1.2 .2 1.1 1.6 3.1 2.1 1.9 .3 1.5 1 .8a2.05 2.05 0 0 1 1.9 .9l1.7 .4 .9 .8 1.9 1a6.8 6.8 0 0 1 3.1 4.7l.4 3.2 1.1 1.5 1.2 6.4 .5 .8 .8 .8 1.1 3.7 1.2 .2 .4 .5a4.2 4.2 0 0 0 3.1 .8l.5 .3 .4 .8 .1 2.6 1.2 1.3M198.4 307.7l1.8-.3a1.31 1.31 0 0 1 1.4 1.3 3.3 3.3 0 0 0 1 2.4l.4 .1 2.2-.6 .7 .1 .5 .3-.3 1.1 .5 .5M206.8 312.8a4 4 0 0 0 2.9 .2 1.11 1.11 0 0 1 1.4 .7l.4 1.8 1.9 .4 1.1 1.1 2.7 1.1 .3 .4-.1 .4-1.6 1.5 2.4 3 .2 .7-.3 3.3 .1 .7 2.4 .5 9.8 5.9a8.7 8.7 0 0 0 5 2.3l3.5-.6a6.6 6.6 0 0 1 4.6 3.4l.3 1.7M217.6 306.8l1 .9a1.99 1.99 0 0 0 1.2 2.7l1 .8 .2 .5 .8 2.7 1 .4a2.06 2.06 0 0 1 2.5 1.8l-.2 1.6a3.5 3.5 0 0 0 2.4 3.6 7.2 7.2 0 0 0 5.4 1l.4 .1 1.2 1.7a38.2 38.2 0 0 0 11.1 7.7 18.9 18.9 0 0 0 5.7 3.1 11 11 0 0 1 4.5 5.1l.4 .4" fill="none" stroke="#000" stroke-width=".32"/>
<!-- layer: COTAS -->
<path d="M270.1 270.9l2.7 1.7M229.4 290.8h9.1l3.4 7.4M266.9 313.1l2 2.5M214.9 321.6l2.1 2.5M235.5 323.3l2.4 2.1" fill="none" stroke="#000" stroke-width=".32"/>
<path d="M269.9 270.6l1.4 .7-.3 .4zM241.6 298.4l.6-.3 .5 1.9zM266.7 312.8l1.1 1-.3 .4zM214.7 321.3l1.2 1.1-.4 .3zM235.2 323.1l1.4 .8-.4 .4z" fill="#000" stroke="#000" stroke-width=".32"/>
<!-- layer: TW_Marco_Derrotero -->
<path d="M244.9 148.9v-15.8h69.9v15.8" fill="none" stroke="#000" stroke-width=".32"/>
<path d="M244.9 140h69.9M264.9 140v8.9M289.9 140v8.9M244.9 144h69.9M244.9 148.9h69.9" fill="none" stroke="#000" stroke-width=".32"/>
<!-- layer: TW_Texto_Derrotero -->
<path d="M253.4 146.4l1-.1v-.7h-1l-.1 1.9v-2.1h.9l.4 .4-.4 .7h-.8M255.2 147.3l.2-.1 .1 .1-.2 .2zM255.3 147.3h.1M256.3 145.4v2.1z" fill="none" stroke="#000" stroke-width=".32"/>
<!-- layer: 0 -->
<path d="M63.9 298.8l23.3-18.8 55.8 70.6-23.4 18.8z" fill="none" stroke="#000" stroke-width=".51"/>
<!-- layer: Tabla_Derrotero -->
<path d="M259.9 70.1h70v31h-70zM259.9 77.1h70M273.9 77.1v24M301.9 77.1v24M259.9 81.1h70M259.9 86.1h70M259.9 91.1h70M259.9 96.1h70" fill="none" stroke="#000" stroke-width=".32"/>
<text font-size="10.1" x="219.4" y="445.9">675.00m</text>
<text font-size="8.4" x="188" y="332.7">QUESADA</text>
<text font-size="7.9" x="261.4" y="260.3">QUEBRADA PALO</text>
<g font-size="7.5">
<text x="220.1" y="354.5">UBICACION GEOGRAFICA</text>
<text x="273.4" y="429.7">2 516134-000</text>
</g>
<g font-size="7.1">
<text x="226.1" y="291">LOTE</text>
<text x="98.1" y="333">VERDE</text>
</g>
<g font-size="6.6">
<text x="144.3" y="68.1">XXXXXXXXXX</text>
<text x="180.3" y="120.3">A QUESADA</text>
<text x="98.1" y="327.4">ZONA</text>
</g>
<g font-size="6.2">
<text x="144.6" y="62.1">ENTERO N°</text>
<text x="195.8" y="243.4">A QUESADA</text>
<text x="285" y="335.1">A FINCAS</text>
<text x="229.3" y="434.6">AREA</text>
</g>
<g font-size="5.7">
<text x="239.5" y="195.8">A FINCAS</text>
<text x="19" y="309.4">A FINCAS</text>
</g>
<text font-size="5.6" x="282.3" y="107.3">675.00 m²</text>
<g font-size="5.3">
<text x="249.1" y="144.3">PUNTO</text>
<text x="268.1" y="148.9">455249.98</text>
<text x="273" y="144.3">ESTE</text>
<text x="292.5" y="148.9">1142829.35</text>
<text x="296.7" y="144.3">NORTE</text>
<text x="226.1" y="359.5">HOJA QUESADA - AGUAS ZARCAS</text>
<text x="239.5" y="372.2">PROYECCION CRTM05</text>
<text x="156.6" y="418.4">SITUADO EN: LA LLANADA</text>
<text x="103.4" y="430">ESCALA</text>
<text x="122.8" y="430">1:500</text>
<text x="103" y="435">FECHA</text>
<text x="122.4" y="435">MAYO 2026</text>
<text x="156.6" y="435.3">CANTON:</text>
<text x="180.3" y="435.3">10° SAN CARLOS</text>
<text x="178.2" y="443.8">2° ALAJUELA</text>
<text x="281.2" y="438.5">21001051613400</text>
<text x="19.4" y="447.7">JORGE MARIO GUERRERO VARGAS</text>
<text x="282.2" y="448">1ha4183.00m</text>
</g>
<g font-size="4.9">
<text x="269.2" y="138.6">REFERENCIAS</text>
<text x="104.4" y="417">PROTOCOLO:</text>
<text x="126.3" y="417.7">TOMO</text>
<text x="138.3" y="417.7">24381</text>
<text x="126.3" y="422.6">FOLIO</text>
<text x="138.3" y="422.6">026</text>
<text x="19.4" y="444.1">TOPOGRAFO ASOCIADO: T.A. 8914</text>
</g>
<text font-size="3.5" x="88.3" y="260.6" transform="rotate(-38 88.3 260.6)">14.00</text>
<g font-size="3.2">
<text x="19.5" y="81.8">NOTAS:</text>
<text x="18.5" y="85.6">-ESCALA DEL MAPA CATASTRAL 1:5000</text>
<text x="18.5" y="89.5">-EPOCA 2014.59,SISTEMA CR-SIRGAS, PROYECCION CRTM05,</text>
<text x="18.5" y="93.3">-METODO DE ENLACE A LA RED DE COORDENADAS CRTM05,</text>
<text x="18.5" y="101">-EXACTITUD RELATIVA : +/-0.10m,</text>
<text x="19.5" y="97.2">MEDICION ENLACE A ESTACION CIQUE</text>
<text x="18.5" y="104.9">-EXACTITUD ABSOLUTA : +/-0.10m</text>
<text x="18.5" y="108.7">-DOY FE QUE LOS LINDEROS SON EXISTENTES</text>
<text x="18.5" y="112.6">-TODAS LAS MEDIDAS ESTAN DADAS EN METROS</text>
<text x="18.5" y="116.4">-MODIFICA AL PLANO CATASTRADO N°A-1721978-2014</text>
<text x="18.5" y="120.2">-COLINDANTE A: 21001050284700.</text>
</g>
<g font-size="3.1">
<text x="241.9" y="238.2" transform="rotate(-90 241.9 238.2)">454899.70</text>
<text x="301.7" y="299.4">1142481.46</text>
</g>
<g font-size="2.8">
<text x="275.3" y="74.6">LISTADO DE COORDENADAS</text>
<text x="262" y="80.1">PUNTO</text>
<text x="281.7" y="79.8">ESTE (m)</text>
<text x="308.5" y="79.8">NORTE (m)</text>
<text x="266.2" y="89.6">2</text>
<text x="266.3" y="84.6">1</text>
<text x="281.4" y="84.6">454879.92</text>
<text x="281.4" y="89.6">454891.62</text>
<text x="308.4" y="84.6">1142494.44</text>
<text x="308.4" y="89.6">1142503.84</text>
<text x="266.1" y="94.6">3</text>
<text x="281.4" y="94.6">454919.50</text>
<text x="308.5" y="94.6">1142468.52</text>
<text x="266.2" y="99.6">4</text>
<text x="281.4" y="99.6">454907.80</text>
<text x="308.5" y="99.6">1142459.12</text>
<text x="211.5" y="170.5">P.I</text>
<text x="86.8" y="278.2">2</text>
<text x="60.3" y="299.4">1</text>
<text x="74.3" y="294.5" transform="rotate(-37 74.3 294.5)">15.00</text>
<text x="145" y="351.9">3</text>
<text x="118.6" y="373.2">4</text>
</g>
</svg>
